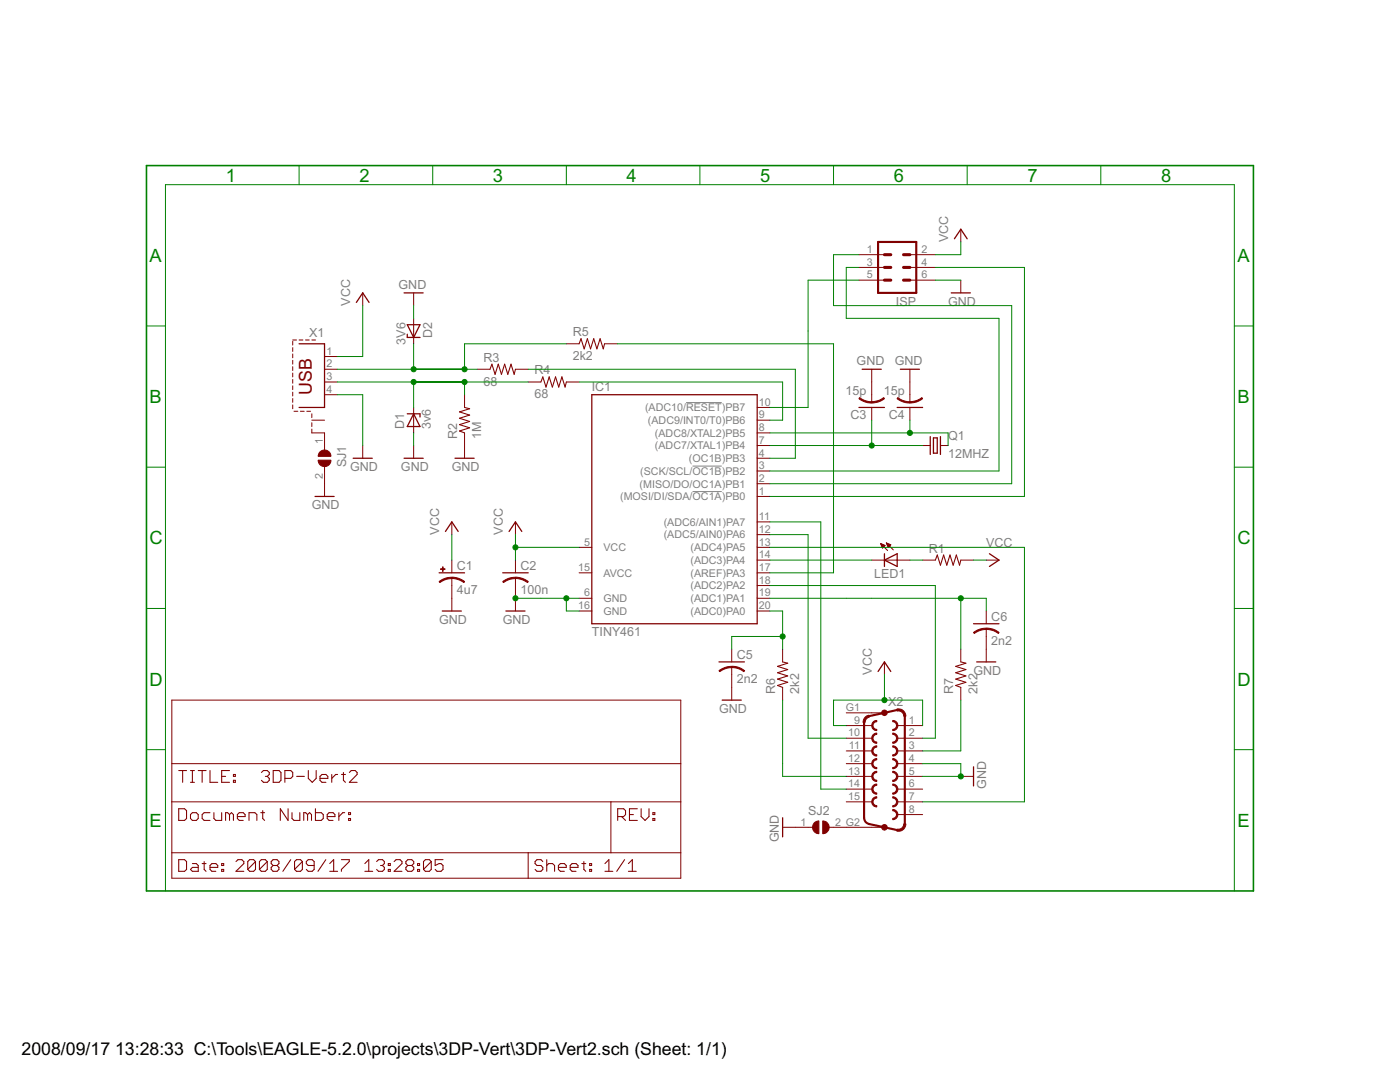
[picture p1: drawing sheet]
<svg xmlns="http://www.w3.org/2000/svg" width="279mm" height="216mm" viewBox="0 0 279 216" stroke-linecap="round" stroke-linejoin="round" font-family="sans-serif">
<g fill="#808080" stroke="#808080" stroke-width=".2">
<path d="M138.2 93h5.8z"/>
<path d="M138.2 98.1h5.8z"/>
<path d="M136.9 80.3h7.1z"/>
</g>
<g fill="#800000" stroke="#800000" stroke-width=".2">
<path d="M171.4 50.8h5.1z"/>
<path d="M171.4 53.4h5.1z"/>
<path d="M171.4 55.9h5.1z"/>
<path d="M181.6 50.8h5.1z"/>
<path d="M181.6 53.4h5.1z"/>
<path d="M181.6 55.9h5.1z"/>
<path d="M179 144.8h5.1z"/>
<path d="M179 147.3h5.1z"/>
<path d="M179 149.8h5.1z"/>
<path d="M179 152.4h5.1z"/>
<path d="M179 154.9h5.1z"/>
<path d="M179 157.5h5.1z"/>
<path d="M179 160h5.1z"/>
<path d="M179 162.5h5.1z"/>
<path d="M168.9 144.8h5.1z"/>
<path d="M168.9 147.3h5.1z"/>
<path d="M168.9 149.8h5.1z"/>
<path d="M168.9 152.4h5.1z"/>
<path d="M168.9 154.9h5.1z"/>
<path d="M168.9 157.5h5.1z"/>
<path d="M168.9 160h5.1z"/>
<path d="M168.9 142.2h5.1z"/>
<path d="M168.9 165.1h5.1z"/>
<path d="M174 142.2h2.5z"/>
<path d="M174 165.1h2.5z"/>
<path d="M187.7 88.9h1.5z"/>
<path d="M184.1 88.9h1.6z"/>
<path d="M82.5 83.8v2.6z"/>
<path d="M82.5 81.3v2.5z"/>
<path d="M82.5 63.5v2.6z"/>
<path d="M82.5 66.1v2.5z"/>
<path d="M64.8 71.1h2.5z"/>
<path d="M64.8 73.7h2.5z"/>
<path d="M64.8 76.2h2.5z"/>
<path d="M64.8 78.8h2.5z"/>
<path d="M62.2 83.8h2.6z"/>
<path d="M62.2 86.4h2.6z"/>
<path d="M62.2 85.6v.8z"/>
<path d="M62.2 84.3v.8z"/>
<path d="M58.4 80.8v.8z"/>
<path d="M58.4 79.5v.8z"/>
<path d="M58.4 78.3v.7z"/>
<path d="M58.4 77v.7z"/>
<path d="M58.4 75.7v.8z"/>
<path d="M58.4 74.4v.8z"/>
<path d="M58.4 73.2v.7z"/>
<path d="M58.4 71.9v.8z"/>
<path d="M58.4 70.6v.8z"/>
<path d="M58.4 69.4v.7z"/>
<path d="M58.4 68.1v.8z"/>
<path d="M58.4 67.8h.8z"/>
<path d="M59.7 67.8h.8z"/>
<path d="M61 67.8h.7z"/>
<path d="M62.2 67.8h.8z"/>
<path d="M62.2 82.6v.7z"/>
<path d="M61.2 82.1h.8z"/>
<path d="M59.9 82.1h.8z"/>
<path d="M58.7 82.1h.7z"/>
<path d="M191.7 111.8h2.6z"/>
<path d="M184.1 111.8h2.6z"/>
<path d="M92.7 78.8v2.5z"/>
<path d="M92.7 86.4v2.5z"/>
<path d="M102.9 73.7h2.5z"/>
<path d="M95.2 73.7h2.6z"/>
<path d="M113 76.2h2.6z"/>
<path d="M105.4 76.2h2.5z"/>
<path d="M120.6 68.6h2.6z"/>
<path d="M113 68.6h2.6z"/>
<path d="M156.2 129.5v2.6z"/>
<path d="M156.2 137.2v2.5z"/>
<path d="M191.7 129.5v2.6z"/>
<path d="M191.7 137.2v2.5z"/>
<path d="M90.2 115.3v1.5z"/>
<path d="M90.2 111.8v2.5z"/>
<path d="M90.2 116.8v2.6z"/>
<path d="M102.9 115.3v1.5z"/>
<path d="M102.9 111.8v2.5z"/>
<path d="M102.9 116.8v2.6z"/>
<path d="M174 78.8v1.5z"/>
<path d="M174 81.3v2.5z"/>
<path d="M174 76.2v2.6z"/>
<path d="M181.6 78.8v1.5z"/>
<path d="M181.6 81.3v2.5z"/>
<path d="M181.6 76.2v2.6z"/>
<path d="M146 133.1v1.5z"/>
<path d="M146 129.5v2.6z"/>
<path d="M146 134.6v2.6z"/>
<path d="M196.8 125.5v1.5z"/>
<path d="M196.8 121.9v2.6z"/>
<path d="M196.8 127v2.5z"/>
<path d="M151.1 86.4h2.5z"/>
<path d="M151.1 88.9h2.5z"/>
<path d="M151.1 91.4h2.5z"/>
<path d="M151.1 94h2.5z"/>
<path d="M151.1 96.5h2.5z"/>
<path d="M151.1 99.1h2.5z"/>
<path d="M151.1 104.1h2.5z"/>
<path d="M151.1 106.7h2.5z"/>
<path d="M151.1 109.2h2.5z"/>
<path d="M151.1 111.8h2.5z"/>
<path d="M151.1 114.3h2.5z"/>
<path d="M151.1 116.8h2.5z"/>
<path d="M151.1 119.4h2.5z"/>
<path d="M151.1 121.9h2.5z"/>
<path d="M115.6 119.4h2.5z"/>
<path d="M115.6 109.2h2.5z"/>
<path d="M115.6 114.3h2.5z"/>
<path d="M151.1 81.3h2.5z"/>
<path d="M151.1 83.8h2.5z"/>
<path d="M115.6 121.9h2.5z"/>
<path d="M174 111.8h2.5z"/>
<path d="M179 111.8h2.6z"/>
<path d="M176.5 111.8h2.5z"/>
<path d="M176.9 108.3l1.4 1.4z"/>
<path d="M175.7 108.5l1.4 1.4z"/>
<path d="M176.9 108.3l.9 .4z"/>
<path d="M177.8 108.7l-.5 .5z"/>
<path d="M176.9 108.3l.4 .9z"/>
<path d="M177.2 109.1h.2z"/>
<path d="M177.1 108.9h.5z"/>
<path d="M177.1 108.8h.6z"/>
<path d="M177 108.7h.7z"/>
<path d="M177 108.6h.4z"/>
<path d="M176.9 108.5h.3z"/>
<path d="M175.7 108.5l.9 .3z"/>
<path d="M176.6 108.8l-.5 .5z"/>
<path d="M175.7 108.5l.4 .8z"/>
<path d="M176.1 109.2h.2z"/>
<path d="M176 109.1h.4z"/>
<path d="M176 108.9h.6z"/>
<path d="M175.9 108.8h.7z"/>
<path d="M175.9 108.7h.4z"/>
<path d="M175.8 108.6h.2z"/>
<path d="M72.4 88.9v2.5z"/>
<path d="M90.2 119.4v2.5z"/>
<path d="M82.5 58.4v2.6z"/>
<path d="M82.5 88.9v2.5z"/>
<path d="M92.7 88.9v2.5z"/>
<path d="M102.9 119.4v2.5z"/>
<path d="M196.8 129.5v2.6z"/>
<path d="M146 137.2v2.5z"/>
<path d="M174 73.7v2.5z"/>
<path d="M181.6 73.7v2.5z"/>
<path d="M191.7 154.9h2.6z"/>
<path d="M72.4 58.4v2.6z"/>
<path d="M196.8 111.8h2.6z"/>
<path d="M191.7 45.7v2.6z"/>
<path d="M176.5 132.1v2.5z"/>
<path d="M102.9 104.1v2.6z"/>
<path d="M191.7 55.9v2.5z"/>
<path d="M90.2 104.1v2.6z"/>
<path d="M64.8 94v2.5z"/>
<path d="M64.8 86.4v2.5z"/>
<path d="M64.8 93.1v.9z"/>
<path d="M64.8 88.9v.9z"/>
<path d="M166.3 165.1h2.6z"/>
<path d="M158.7 165.1h2.6z"/>
<path d="M165.5 165.1h.8z"/>
<path d="M161.3 165.1h.9z"/>
<path d="M156.2 165.1h2.5z"/>
<path d="M64.8 96.5v2.6z"/>
<path d="M34.3 175.2h71.1z"/>
<path d="M121.9 160h14z"/>
<path d="M34.3 170.2v5z"/>
<path d="M34.3 170.2h71.1z"/>
<path d="M34.3 160v10.2z"/>
<path d="M135.9 160v10.2z"/>
<path d="M105.4 170.2v5z"/>
<path d="M105.4 170.2h16.5z"/>
<path d="M105.4 175.2h30.5z"/>
<path d="M121.9 160v10.2z"/>
<path d="M34.3 160h87.6z"/>
<path d="M121.9 170.2h14z"/>
<path d="M135.9 170.2v5z"/>
<path d="M34.3 152.4v7.6z"/>
<path d="M34.3 139.7h101.6z"/>
<path d="M135.9 139.7v12.7z"/>
<path d="M34.3 152.4h101.6z"/>
<path d="M34.3 139.7v12.7z"/>
<path d="M135.9 152.4v7.6z"/>
<path d="M178.2 143.8a1.01 1.01 0 0 1 1 1 1.01 1.01 0 0 1-1 1v-.3a.76 .76 0 0 0 .7-.7 .76 .76 0 0 0-.7-.8z" fill-rule="evenodd"/>
<path d="M174.3 144l.7-.2v.2a.76 .76 0 0 0-.8 .8 .76 .76 0 0 0 .8 .7v.3a1.01 1.01 0 0 1-1-.7 1.01 1.01 0 0 1 .3-1.1z" fill-rule="evenodd"/>
<path d="M178.2 146.3a1.02 1.02 0 0 1 1 1 1.02 1.02 0 0 1-1 1v-.2a.76 .76 0 0 0 .7-.8 .76 .76 0 0 0-.7-.8z" fill-rule="evenodd"/>
<path d="M174.3 146.5l.5-.2h.2v.2a.76 .76 0 0 0-.8 .8 .76 .76 0 0 0 .8 .8v.2a1.01 1.01 0 0 1-1-.6 1.01 1.01 0 0 1 .3-1.2z" fill-rule="evenodd"/>
<path d="M178.2 148.8a1.02 1.02 0 0 1 1 1 1.02 1.02 0 0 1-1 1.1v-.3a.76 .76 0 0 0 .7-.8 .76 .76 0 0 0-.7-.7z" fill-rule="evenodd"/>
<path d="M174.3 149.1l.5-.3h.2v.3a.76 .76 0 0 0-.8 .7 .76 .76 0 0 0 .8 .8v.3a1.01 1.01 0 0 1-1-.7 1.01 1.01 0 0 1 .3-1.1z" fill-rule="evenodd"/>
<path d="M178.2 151.4a1.02 1.02 0 0 1 1 1 1.02 1.02 0 0 1-1 1v-.3a.76 .76 0 0 0 .7-.7 .76 .76 0 0 0-.7-.8z" fill-rule="evenodd"/>
<path d="M174.3 151.6l.5-.2h.2v.2a.76 .76 0 0 0-.8 .8 .76 .76 0 0 0 .8 .7v.3a1.01 1.01 0 0 1-1-.7 1.01 1.01 0 0 1 .3-1.1z" fill-rule="evenodd"/>
<path d="M178.2 153.9a1.02 1.02 0 0 1 1 1 1.02 1.02 0 0 1-1 1v-.2a.76 .76 0 0 0 .7-.8 .76 .76 0 0 0-.7-.7z" fill-rule="evenodd"/>
<path d="M174.3 154.2l.5-.3h.2v.3a.76 .76 0 0 0-.8 .7 .76 .76 0 0 0 .8 .8v.2a1.01 1.01 0 0 1-1-.6 1.01 1.01 0 0 1 .3-1.1z" fill-rule="evenodd"/>
<path d="M178.2 156.4a1.02 1.02 0 0 1 1 1.1 1.02 1.02 0 0 1-1 1v-.3a.76 .76 0 0 0 .7-.7 .76 .76 0 0 0-.7-.8z" fill-rule="evenodd"/>
<path d="M174.3 156.7l.5-.3h.2v.3a.76 .76 0 0 0-.8 .8 .76 .76 0 0 0 .8 .7v.3a1.01 1.01 0 0 1-1-.7 1.01 1.01 0 0 1 .3-1.1z" fill-rule="evenodd"/>
<path d="M178.2 159a1.02 1.02 0 0 1 1 1 1.02 1.02 0 0 1-1 1v-.2a.76 .76 0 0 0 .7-.8 .76 .76 0 0 0-.7-.8z" fill-rule="evenodd"/>
<path d="M174.3 159.2l.5-.2h.2v.2a.76 .76 0 0 0-.8 .8 .76 .76 0 0 0 .8 .8v.2a1.01 1.01 0 0 1-1-.6 1.01 1.01 0 0 1 .3-1.2z" fill-rule="evenodd"/>
<path d="M178.2 161.5a1.02 1.02 0 0 1 1 1 1.02 1.02 0 0 1-1 1.1v-.3a.76 .76 0 0 0 .7-.8 .76 .76 0 0 0-.7-.7z" fill-rule="evenodd"/>
<path d="M179 141.5a1.46 1.46 0 0 1 1.8 1.4h-.4l-.3-.7-.5-.3h-.5z" fill-rule="evenodd"/>
<path d="M172.7 143.1l.7-.4 .1 .4a1 1 0 0 0-.8 1h-.5l.1-.4z" fill-rule="evenodd"/>
<path d="M179.1 165.4l.8-.1 .3-.4 .2-.5h.4a1.47 1.47 0 0 1-1.8 1.4z" fill-rule="evenodd"/>
<path d="M90.2 115.2l1.3 .2 1.2 .7-.1 .1-.9-.5-1.5-.3z" fill-rule="evenodd"/>
<path d="M87.6 116.1l1.2-.7 1.4-.2v.2l-1 .2-1.4 .6z" fill-rule="evenodd"/>
<path d="M102.9 115.2l1.3 .2 1.2 .7-.1 .1-1.4-.6-1-.2z" fill-rule="evenodd"/>
<path d="M100.3 116.1l1.2-.7 1.4-.2v.2l-1 .2-1.4 .6z" fill-rule="evenodd"/>
<path d="M171.6 79.3l.8 .6 1.6 .3v.2l-.9-.1-1-.3-.7-.5z" fill-rule="evenodd"/>
<path d="M174 80.2l1.5-.3 .9-.6 .1 .2-1.2 .7-1.3 .2z" fill-rule="evenodd"/>
<path d="M179.2 79.3l.9 .6 1.5 .3v.2l-.8-.1-1.1-.3-.7-.5z" fill-rule="evenodd"/>
<path d="M181.6 80.2l1.5-.3 .9-.6 .1 .2-1.2 .7-1.3 .2z" fill-rule="evenodd"/>
<path d="M146 132.9h.3a3.9 3.9 0 0 1 2.3 .9l-.2 .2-1.3-.7-1.1-.1z" fill-rule="evenodd"/>
<path d="M143.5 133.8l1.2-.6 1.3-.2v.2l-1 .1-1.4 .7z" fill-rule="evenodd"/>
<path d="M196.8 125.3h.3a3.9 3.9 0 0 1 2.3 .9l-.2 .2a3.8 3.8 0 0 0-2.4-.8z" fill-rule="evenodd"/>
<path d="M194.3 126.2l1.2-.6 1.3-.3v.3l-1 .1-1.4 .7z" fill-rule="evenodd"/>
<path d="M63.5 91.8h2.5a1.27 1.27 0 0 1-1.2 1.3 1.27 1.27 0 0 1-1.3-1.3z" fill-rule="evenodd"/>
<path d="M63.9 90.1a1.27 1.27 0 0 1 1.4-.2 1.27 1.27 0 0 1 .7 1.2h-2.5l.1-.5z" fill-rule="evenodd"/>
<path d="M164.2 163.8a1.27 1.27 0 0 1 1.3 1.3 1.27 1.27 0 0 1-1.3 1.2z" fill-rule="evenodd"/>
<path d="M162.5 164.2l.5-.3 .4-.1v2.5a1.27 1.27 0 0 1-1.1-.7 1.27 1.27 0 0 1 .2-1.4z" fill-rule="evenodd"/>
<circle cx="176.5" cy="142.2" r=".55"/>
<circle cx="176.5" cy="165.1" r=".56"/>
</g>
<g fill="#800000" stroke="#800000" stroke-width=".42">
<path d="M175.2 48.3h7.7z"/>
<path d="M182.9 48.3v10.1z"/>
<path d="M175.2 48.3v10.1z"/>
<path d="M175.2 58.4h7.7z"/>
<path d="M176.5 142.2l2.5-.5z"/>
<path d="M173.4 142.9l3.1-.7z"/>
<path d="M172.4 144.1v19.1z"/>
<path d="M180.6 142.9v21.5z"/>
<path d="M176.5 165.1l2.5 .5z"/>
<path d="M173.4 164.4l3.1 .7z"/>
</g>
<g fill="#800000" stroke="#800000" stroke-width=".61">
<path d="M176.5 55.9h1.3z"/>
<path d="M176.5 53.4h1.3z"/>
<path d="M176.5 50.8h1.3z"/>
<path d="M180.3 55.9h1.3z"/>
<path d="M180.3 53.4h1.3z"/>
<path d="M180.3 50.8h1.3z"/>
</g>
<path d="M172.4 163.2l.3 .8 .7 .4" fill="none" stroke="#800000" stroke-width=".42"/>
<g fill="#800000" stroke="#800000" stroke-width=".25">
<path d="M186.3 87.4v3z"/>
<path d="M186.3 90.4h.7z"/>
<path d="M187 87.4v3z"/>
<path d="M186.3 87.4h.7z"/>
<path d="M187.7 87.1v3.6z"/>
<path d="M185.7 87.1v3.6z"/>
<path d="M82.5 82.6l1.3 2.5z"/>
<path d="M82.5 82.6l-1.2 2.5z"/>
<path d="M81.3 82.6h1.2z"/>
<path d="M81.3 85.1h2.5z"/>
<path d="M82.5 82.6h1.3z"/>
<path d="M83.8 82.6v.6z"/>
<path d="M81.3 64.8l1.2 2.5z"/>
<path d="M83.8 64.8l-1.3 2.5z"/>
<path d="M82.5 67.3h1.3z"/>
<path d="M81.3 64.8h2.5z"/>
<path d="M81.3 67.3h1.2z"/>
<path d="M81.3 66.7v.6z"/>
<path d="M64.8 68.6v12.7z"/>
<path d="M59.7 81.3h5.1z"/>
<path d="M59.7 68.6h5.1z"/>
<path d="M87.6 114.3h5.1z"/>
<path d="M100.3 114.3h5.1z"/>
<path d="M171.4 81.3h5.1z"/>
<path d="M179 81.3h5.1z"/>
<path d="M143.5 132.1h5.1z"/>
<path d="M194.3 124.5h5.1z"/>
<path d="M118.1 78.8h33z"/>
<path d="M151.1 78.8v45.7z"/>
<path d="M118.1 124.5h33z"/>
<path d="M118.1 78.8v45.7z"/>
<path d="M176.5 111.8l2.5 1.2z"/>
<path d="M176.5 111.8l2.5-1.3z"/>
<path d="M176.5 111.8v1.2z"/>
<path d="M176.5 110.5v1.3z"/>
<path d="M179 111.8v1.2z"/>
<path d="M179 110.5v1.3z"/>
<path d="M70.5 91.4h3.8z"/>
<path d="M88.3 121.9h3.8z"/>
<path d="M80.6 58.4h3.9z"/>
<path d="M80.6 91.4h3.9z"/>
<path d="M90.8 91.4h3.8z"/>
<path d="M101 121.9h3.8z"/>
<path d="M194.9 132.1h3.8z"/>
<path d="M144.1 139.7h3.8z"/>
<path d="M172.1 73.7h3.8z"/>
<path d="M179.7 73.7h3.8z"/>
<path d="M194.3 153v3.8z"/>
<path d="M72.4 58.4l1.3 1.9z"/>
<path d="M72.4 58.4l-1.3 1.9z"/>
<path d="M197.5 113l1.9-1.2z"/>
<path d="M197.5 110.5l1.9 1.3z"/>
<path d="M191.7 45.7l1.3 1.9z"/>
<path d="M191.7 45.7l-1.2 1.9z"/>
<path d="M176.5 132.1l1.3 1.9z"/>
<path d="M176.5 132.1l-1.3 1.9z"/>
<path d="M102.9 104.1l1.2 1.9z"/>
<path d="M102.9 104.1l-1.3 1.9z"/>
<path d="M189.8 58.4h3.9z"/>
<path d="M90.2 104.1l1.2 1.9z"/>
<path d="M90.2 104.1l-1.3 1.9z"/>
<path d="M156.2 163.2v3.8z"/>
<path d="M62.9 99.1h3.8z"/>
</g>
<g fill="#800000" stroke="#800000" stroke-width=".21">
<path d="M187 110.7l-.3 1.1z"/>
<path d="M187 110.7l.7 2.1z"/>
<path d="M188.3 110.7l-.6 2.1z"/>
<path d="M188.3 110.7l.7 2.1z"/>
<path d="M189.6 110.7l-.6 2.1z"/>
<path d="M189.6 110.7l.6 2.1z"/>
<path d="M190.9 110.7l-.7 2.1z"/>
<path d="M190.9 110.7l.6 2.1z"/>
<path d="M191.7 111.8l-.2 1z"/>
<path d="M91.7 86l1 .4z"/>
<path d="M91.7 86l2-.6z"/>
<path d="M91.7 84.7l2 .7z"/>
<path d="M91.7 84.7l2-.6z"/>
<path d="M91.7 83.5l2 .6z"/>
<path d="M91.7 83.5l2-.7z"/>
<path d="M91.7 82.2l2 .6z"/>
<path d="M91.7 82.2l2-.6z"/>
<path d="M92.7 81.3l1 .3z"/>
<path d="M98.2 72.7l-.4 1z"/>
<path d="M98.2 72.7l.6 2z"/>
<path d="M99.4 72.7l-.6 2z"/>
<path d="M99.4 72.7l.7 2z"/>
<path d="M100.7 72.7l-.6 2z"/>
<path d="M100.7 72.7l.6 2z"/>
<path d="M102 72.7l-.7 2z"/>
<path d="M102 72.7l.6 2z"/>
<path d="M102.9 73.7l-.3 1z"/>
<path d="M108.3 75.2l-.4 1z"/>
<path d="M108.3 75.2l.7 2z"/>
<path d="M109.6 75.2l-.6 2z"/>
<path d="M109.6 75.2l.6 2z"/>
<path d="M110.9 75.2l-.7 2z"/>
<path d="M110.9 75.2l.6 2z"/>
<path d="M112.1 75.2l-.6 2z"/>
<path d="M112.1 75.2l.7 2z"/>
<path d="M113 76.2l-.2 1z"/>
<path d="M116 67.6l-.4 1z"/>
<path d="M116 67.6l.6 2z"/>
<path d="M117.2 67.6l-.6 2z"/>
<path d="M117.2 67.6l.7 2z"/>
<path d="M118.5 67.6l-.6 2z"/>
<path d="M118.5 67.6l.6 2z"/>
<path d="M119.8 67.6l-.7 2z"/>
<path d="M119.8 67.6l.6 2z"/>
<path d="M120.6 68.6l-.2 1z"/>
<path d="M155.2 136.8l1 .4z"/>
<path d="M155.2 136.8l2-.7z"/>
<path d="M155.2 135.5l2 .6z"/>
<path d="M155.2 135.5l2-.6z"/>
<path d="M155.2 134.2l2 .7z"/>
<path d="M155.2 134.2l2-.6z"/>
<path d="M155.2 133l2 .6z"/>
<path d="M155.2 133l2-.7z"/>
<path d="M156.2 132.1l1 .2z"/>
<path d="M190.7 136.8l1 .4z"/>
<path d="M190.7 136.8l2.1-.7z"/>
<path d="M190.7 135.5l2.1 .6z"/>
<path d="M190.7 135.5l2.1-.6z"/>
<path d="M190.7 134.2l2.1 .7z"/>
<path d="M190.7 134.2l2.1-.6z"/>
<path d="M190.7 133l2.1 .6z"/>
<path d="M190.7 133l2.1-.7z"/>
<path d="M191.7 132.1l1.1 .2z"/>
<path d="M35.7 171.5v2.4z"/>
<path d="M35.7 173.9h1.1z"/>
<path d="M36.8 173.9l.4-.4z"/>
<path d="M37.2 171.9v1.6z"/>
<path d="M36.8 171.5l.4 .4z"/>
<path d="M35.7 171.5h1.1z"/>
<path d="M38.4 172.3h.8z"/>
<path d="M39.2 172.3l.4 .4z"/>
<path d="M39.6 172.7v1.2z"/>
<path d="M38.4 173.9h1.2z"/>
<path d="M38 173.5l.4 .4z"/>
<path d="M38.4 173.1l-.4 .4z"/>
<path d="M38.4 173.1h1.2z"/>
<path d="M40.7 171.9v1.6z"/>
<path d="M40.7 173.5l.4 .4z"/>
<path d="M40.3 172.3h.8z"/>
<path d="M42.3 173.9h.8z"/>
<path d="M41.9 173.5l.4 .4z"/>
<path d="M41.9 172.7v.8z"/>
<path d="M42.3 172.3l-.4 .4z"/>
<path d="M42.3 172.3h.8z"/>
<path d="M43.1 172.3l.4 .4z"/>
<path d="M43.5 172.7v.4z"/>
<path d="M41.9 173.1h1.6z"/>
<path d="M44.2 172.3h.4z"/>
<path d="M44.6 172.3v.4z"/>
<path d="M44.2 172.7h.4z"/>
<path d="M44.2 172.3v.4z"/>
<path d="M44.2 173.5h.4z"/>
<path d="M44.6 173.5v.4z"/>
<path d="M44.2 173.9h.4z"/>
<path d="M44.2 173.5v.4z"/>
<path d="M47.1 173.9h1.6z"/>
<path d="M47.1 173.9l1.6-1.6z"/>
<path d="M48.7 171.9v.4z"/>
<path d="M48.3 171.5l.4 .4z"/>
<path d="M47.5 171.5h.8z"/>
<path d="M47.1 171.9l.4-.4z"/>
<path d="M49.4 171.9v1.6z"/>
<path d="M49.4 171.9l.4-.4z"/>
<path d="M49.8 171.5h.8z"/>
<path d="M50.6 171.5l.4 .4z"/>
<path d="M51 171.9v1.6z"/>
<path d="M51 173.5l-.4 .4z"/>
<path d="M49.8 173.9h.8z"/>
<path d="M49.4 173.5l.4 .4z"/>
<path d="M51 171.9l-1.6 1.6z"/>
<path d="M51.8 171.9v1.6z"/>
<path d="M52.2 171.5l-.4 .4z"/>
<path d="M52.2 171.5h.7z"/>
<path d="M52.9 171.5l.4 .4z"/>
<path d="M53.3 171.9v1.6z"/>
<path d="M52.9 173.9l.4-.4z"/>
<path d="M52.2 173.9h.7z"/>
<path d="M51.8 173.5l.4 .4z"/>
<path d="M51.8 173.5l1.5-1.6z"/>
<path d="M54.5 171.5l-.4 .4z"/>
<path d="M54.5 171.5h.8z"/>
<path d="M55.3 171.5l.4 .4z"/>
<path d="M55.7 171.9v.4z"/>
<path d="M55.7 172.3l-.4 .4z"/>
<path d="M55.3 172.7l.4 .4z"/>
<path d="M55.7 173.1v.4z"/>
<path d="M55.3 173.9l.4-.4z"/>
<path d="M54.5 173.9h.8z"/>
<path d="M54.1 173.5l.4 .4z"/>
<path d="M54.1 173.1v.4z"/>
<path d="M54.1 173.1l.4-.4z"/>
<path d="M54.1 172.3l.4 .4z"/>
<path d="M54.1 171.9v.4z"/>
<path d="M54.5 172.7h.8z"/>
<path d="M58 171.5l-1.5 2.4z"/>
<path d="M58.8 171.9v1.6z"/>
<path d="M58.8 171.9l.4-.4z"/>
<path d="M59.2 171.5h.8z"/>
<path d="M60 171.5l.3 .4z"/>
<path d="M60.3 171.9v1.6z"/>
<path d="M60.3 173.5l-.3 .4z"/>
<path d="M59.2 173.9h.8z"/>
<path d="M58.8 173.5l.4 .4z"/>
<path d="M58.8 173.5l1.5-1.6z"/>
<path d="M61.1 173.5l.4 .4z"/>
<path d="M61.5 173.9h.8z"/>
<path d="M62.3 173.9l.4-.4z"/>
<path d="M62.7 171.9v1.6z"/>
<path d="M62.3 171.5l.4 .4z"/>
<path d="M61.5 171.5h.8z"/>
<path d="M61.5 171.5l-.4 .4z"/>
<path d="M61.1 171.9v.4z"/>
<path d="M61.1 172.3l.4 .4z"/>
<path d="M61.5 172.7h1.2z"/>
<path d="M65 171.5l-1.5 2.4z"/>
<path d="M65.8 172.3l.8-.8z"/>
<path d="M66.6 171.5v2.4z"/>
<path d="M65.8 173.9h1.6z"/>
<path d="M68.1 171.5h1.6z"/>
<path d="M69.7 171.5v.4z"/>
<path d="M69.7 171.9l-1.6 1.6z"/>
<path d="M68.1 173.5v.4z"/>
<path d="M72.8 172.3l.8-.8z"/>
<path d="M73.6 171.5v2.4z"/>
<path d="M72.8 173.9h1.6z"/>
<path d="M75.2 171.9l.3-.4z"/>
<path d="M75.5 171.5h.8z"/>
<path d="M76.3 171.5l.4 .4z"/>
<path d="M76.7 171.9v.4z"/>
<path d="M76.7 172.3l-.4 .4z"/>
<path d="M75.9 172.7h.4z"/>
<path d="M76.3 172.7l.4 .4z"/>
<path d="M76.7 173.1v.4z"/>
<path d="M76.7 173.5l-.4 .4z"/>
<path d="M75.5 173.9h.8z"/>
<path d="M75.2 173.5l.3 .4z"/>
<path d="M77.5 172.3h.4z"/>
<path d="M77.9 172.3v.4z"/>
<path d="M77.5 172.7h.4z"/>
<path d="M77.5 172.3v.4z"/>
<path d="M77.5 173.5h.4z"/>
<path d="M77.9 173.5v.4z"/>
<path d="M77.5 173.9h.4z"/>
<path d="M77.5 173.5v.4z"/>
<path d="M78.7 173.9h1.5z"/>
<path d="M78.7 173.9l1.5-1.6z"/>
<path d="M80.2 171.9v.4z"/>
<path d="M79.8 171.5l.4 .4z"/>
<path d="M79.1 171.5h.7z"/>
<path d="M78.7 171.9l.4-.4z"/>
<path d="M81.4 171.5l-.4 .4z"/>
<path d="M81.4 171.5h.8z"/>
<path d="M82.2 171.5l.4 .4z"/>
<path d="M82.6 171.9v.4z"/>
<path d="M82.2 172.7l.4-.4z"/>
<path d="M82.2 172.7l.4 .4z"/>
<path d="M82.6 173.1v.4z"/>
<path d="M82.2 173.9l.4-.4z"/>
<path d="M81.4 173.9h.8z"/>
<path d="M81 173.5l.4 .4z"/>
<path d="M81 173.1v.4z"/>
<path d="M81 173.1l.4-.4z"/>
<path d="M81 172.3l.4 .4z"/>
<path d="M81 171.9v.4z"/>
<path d="M81.4 172.7h.8z"/>
<path d="M83.3 172.3h.4z"/>
<path d="M83.7 172.3v.4z"/>
<path d="M83.3 172.7h.4z"/>
<path d="M83.3 172.3v.4z"/>
<path d="M83.3 173.5h.4z"/>
<path d="M83.7 173.5v.4z"/>
<path d="M83.3 173.9h.4z"/>
<path d="M83.3 173.5v.4z"/>
<path d="M84.5 171.9v1.6z"/>
<path d="M84.9 171.5l-.4 .4z"/>
<path d="M84.9 171.5h.8z"/>
<path d="M85.7 171.5l.4 .4z"/>
<path d="M86.1 171.9v1.6z"/>
<path d="M85.7 173.9l.4-.4z"/>
<path d="M84.9 173.9h.8z"/>
<path d="M84.5 173.5l.4 .4z"/>
<path d="M86.1 171.9l-1.6 1.6z"/>
<path d="M86.8 171.5h1.6z"/>
<path d="M86.8 171.5v1.2z"/>
<path d="M86.8 172.7l.8-.4z"/>
<path d="M87.6 172.3h.4z"/>
<path d="M88 172.3l.4 .4z"/>
<path d="M88.4 172.7v.8z"/>
<path d="M88 173.9l.4-.4z"/>
<path d="M87.2 173.9h.8z"/>
<path d="M86.8 173.5l.4 .4z"/>
<path d="M107.9 171.5l.4 .4z"/>
<path d="M107.2 171.5h.7z"/>
<path d="M107.2 171.5l-.4 .4z"/>
<path d="M106.8 171.9v.4z"/>
<path d="M106.8 172.3l.4 .4z"/>
<path d="M107.2 172.7h.7z"/>
<path d="M107.9 172.7l.4 .4z"/>
<path d="M108.3 173.1v.4z"/>
<path d="M108.3 173.5l-.4 .4z"/>
<path d="M107.2 173.9h.7z"/>
<path d="M106.8 173.5l.4 .4z"/>
<path d="M109.1 171.5v2.4z"/>
<path d="M109.5 172.3l-.4 .4z"/>
<path d="M109.5 172.3h.8z"/>
<path d="M110.3 172.3l.4 .4z"/>
<path d="M110.7 172.7v1.2z"/>
<path d="M111.8 173.9h.8z"/>
<path d="M111.4 173.5l.4 .4z"/>
<path d="M111.4 172.7v.8z"/>
<path d="M111.4 172.7l.4-.4z"/>
<path d="M111.8 172.3h.8z"/>
<path d="M112.6 172.3l.4 .4z"/>
<path d="M113 172.7v.4z"/>
<path d="M111.4 173.1h1.6z"/>
<path d="M114.2 173.9h.8z"/>
<path d="M113.8 173.5l.4 .4z"/>
<path d="M113.8 172.7v.8z"/>
<path d="M113.8 172.7l.4-.4z"/>
<path d="M114.2 172.3h.8z"/>
<path d="M115 172.3l.4 .4z"/>
<path d="M115.4 172.7v.4z"/>
<path d="M113.8 173.1h1.6z"/>
<path d="M116.5 171.9v1.6z"/>
<path d="M116.5 173.5l.4 .4z"/>
<path d="M116.1 172.3h.8z"/>
<path d="M117.7 172.3h.4z"/>
<path d="M118.1 172.3v.4z"/>
<path d="M117.7 172.7h.4z"/>
<path d="M117.7 172.3v.4z"/>
<path d="M117.7 173.5h.4z"/>
<path d="M118.1 173.5v.4z"/>
<path d="M117.7 173.9h.4z"/>
<path d="M117.7 173.5v.4z"/>
<path d="M120.7 172.3l.8-.8z"/>
<path d="M121.5 171.5v2.4z"/>
<path d="M120.7 173.9h1.6z"/>
<path d="M124.7 171.5l-1.6 2.4z"/>
<path d="M126.2 171.5l-.8 .8z"/>
<path d="M126.2 171.5v2.4z"/>
<path d="M125.4 173.9h1.6z"/>
<path d="M123.3 161.4v2.3z"/>
<path d="M123.3 161.4h1.2z"/>
<path d="M124.5 161.4l.3 .4z"/>
<path d="M124.8 161.8v.7z"/>
<path d="M124.8 162.5l-.3 .4z"/>
<path d="M123.3 162.9h1.2z"/>
<path d="M124.1 162.9l.7 .8z"/>
<path d="M125.6 161.4h1.6z"/>
<path d="M125.6 161.4v2.3z"/>
<path d="M125.6 163.7h1.6z"/>
<path d="M125.6 162.5h.8z"/>
<path d="M128 161.4v1.5z"/>
<path d="M128 162.9l.7 .8z"/>
<path d="M128.7 163.7l.8-.8z"/>
<path d="M129.5 161.4v1.5z"/>
<path d="M130.3 162.2h.4z"/>
<path d="M130.7 162.2v.3z"/>
<path d="M130.3 162.5h.4z"/>
<path d="M130.3 162.2v.3z"/>
<path d="M130.3 163.3h.4z"/>
<path d="M130.7 163.3v.4z"/>
<path d="M130.3 163.7h.4z"/>
<path d="M130.3 163.3v.4z"/>
<path d="M36.4 153.8v2.3z"/>
<path d="M35.7 153.8h1.5z"/>
<path d="M38 156.1h.8z"/>
<path d="M38.4 153.8v2.3z"/>
<path d="M38 153.8h.8z"/>
<path d="M40.3 153.8v2.3z"/>
<path d="M39.6 153.8h1.5z"/>
<path d="M41.9 153.8v2.3z"/>
<path d="M41.9 156.1h1.6z"/>
<path d="M44.2 153.8h1.6z"/>
<path d="M44.2 153.8v2.3z"/>
<path d="M44.2 156.1h1.6z"/>
<path d="M44.2 154.9h.8z"/>
<path d="M46.6 154.5h.4z"/>
<path d="M47 154.5v.4z"/>
<path d="M46.6 154.9h.4z"/>
<path d="M46.6 154.5v.4z"/>
<path d="M46.6 155.7h.4z"/>
<path d="M47 155.7v.4z"/>
<path d="M46.6 156.1h.4z"/>
<path d="M46.6 155.7v.4z"/>
<path d="M35.7 161.4v2.3z"/>
<path d="M35.7 163.7h1.1z"/>
<path d="M36.8 163.7l.4-.4z"/>
<path d="M37.2 161.8v1.5z"/>
<path d="M36.8 161.4l.4 .4z"/>
<path d="M35.7 161.4h1.1z"/>
<path d="M38.4 163.7h.8z"/>
<path d="M39.2 163.7l.4-.4z"/>
<path d="M39.6 162.5v.8z"/>
<path d="M39.2 162.2l.4 .3z"/>
<path d="M38.4 162.2h.8z"/>
<path d="M38.4 162.2l-.4 .3z"/>
<path d="M38 162.5v.8z"/>
<path d="M38 163.3l.4 .4z"/>
<path d="M40.7 162.2h1.2z"/>
<path d="M40.3 162.5l.4-.3z"/>
<path d="M40.3 162.5v.8z"/>
<path d="M40.3 163.3l.4 .4z"/>
<path d="M40.7 163.7h1.2z"/>
<path d="M42.7 162.2v1.1z"/>
<path d="M42.7 163.3l.4 .4z"/>
<path d="M43.1 163.7h1.1z"/>
<path d="M44.2 162.2v1.5z"/>
<path d="M45 162.2v1.5z"/>
<path d="M45 162.2h.4z"/>
<path d="M45.4 162.2l.4 .3z"/>
<path d="M45.8 162.5v1.2z"/>
<path d="M45.8 162.5l.4-.3z"/>
<path d="M46.2 162.2l.4 .3z"/>
<path d="M46.6 162.5v1.2z"/>
<path d="M47.8 163.7h.7z"/>
<path d="M47.4 163.3l.4 .4z"/>
<path d="M47.4 162.5v.8z"/>
<path d="M47.4 162.5l.4-.3z"/>
<path d="M47.8 162.2h.7z"/>
<path d="M48.5 162.2l.4 .3z"/>
<path d="M48.9 162.5v.4z"/>
<path d="M47.4 162.9h1.5z"/>
<path d="M49.7 162.2v1.5z"/>
<path d="M49.7 162.2h1.2z"/>
<path d="M50.9 162.2l.4 .3z"/>
<path d="M51.3 162.5v1.2z"/>
<path d="M52.4 161.8v1.5z"/>
<path d="M52.4 163.3l.4 .4z"/>
<path d="M52 162.2h.8z"/>
<path d="M55.9 161.4v2.3z"/>
<path d="M55.9 161.4l1.6 2.3z"/>
<path d="M57.5 161.4v2.3z"/>
<path d="M58.3 162.2v1.1z"/>
<path d="M58.3 163.3l.4 .4z"/>
<path d="M58.7 163.7h1.1z"/>
<path d="M59.8 162.2v1.5z"/>
<path d="M60.6 162.2v1.5z"/>
<path d="M60.6 162.2h.4z"/>
<path d="M61 162.2l.4 .3z"/>
<path d="M61.4 162.5v1.2z"/>
<path d="M61.4 162.5l.4-.3z"/>
<path d="M61.8 162.2l.4 .3z"/>
<path d="M62.2 162.5v1.2z"/>
<path d="M62.9 161.4v2.3z"/>
<path d="M62.9 163.7h1.2z"/>
<path d="M64.1 163.7l.4-.4z"/>
<path d="M64.5 162.5v.8z"/>
<path d="M64.1 162.2l.4 .3z"/>
<path d="M62.9 162.2h1.2z"/>
<path d="M65.7 163.7h.8z"/>
<path d="M65.3 163.3l.4 .4z"/>
<path d="M65.3 162.5v.8z"/>
<path d="M65.7 162.2l-.4 .3z"/>
<path d="M65.7 162.2h.8z"/>
<path d="M66.5 162.2l.3 .3z"/>
<path d="M66.8 162.5v.4z"/>
<path d="M65.3 162.9h1.5z"/>
<path d="M67.6 162.2v1.5z"/>
<path d="M67.6 162.9l.8-.7z"/>
<path d="M68.4 162.2h.4z"/>
<path d="M69.6 162.2h.4z"/>
<path d="M70 162.2v.3z"/>
<path d="M69.6 162.5h.4z"/>
<path d="M69.6 162.2v.3z"/>
<path d="M69.6 163.3h.4z"/>
<path d="M70 163.3v.4z"/>
<path d="M69.6 163.7h.4z"/>
<path d="M69.6 163.3v.4z"/>
<path d="M52.2 154.1l.4-.3z"/>
<path d="M52.6 153.8h.7z"/>
<path d="M53.3 153.8l.4 .3z"/>
<path d="M53.7 154.1v.4z"/>
<path d="M53.3 154.9l.4-.4z"/>
<path d="M53 154.9h.3z"/>
<path d="M53.3 154.9l.4 .4z"/>
<path d="M53.7 155.3v.4z"/>
<path d="M53.3 156.1l.4-.4z"/>
<path d="M52.6 156.1h.7z"/>
<path d="M52.2 155.7l.4 .4z"/>
<path d="M54.5 153.8v2.3z"/>
<path d="M54.5 156.1h1.2z"/>
<path d="M56.1 155.7l-.4 .4z"/>
<path d="M56.1 154.1v1.6z"/>
<path d="M55.7 153.8l.4 .3z"/>
<path d="M54.5 153.8h1.2z"/>
<path d="M56.9 153.8v2.3z"/>
<path d="M56.9 153.8h1.1z"/>
<path d="M58 153.8l.4 .3z"/>
<path d="M58.4 154.1v.8z"/>
<path d="M58.4 154.9l-.4 .4z"/>
<path d="M56.9 155.3h1.1z"/>
<path d="M59.2 154.9h1.5z"/>
<path d="M61.5 153.8v1.5z"/>
<path d="M61.5 155.3l.8 .8z"/>
<path d="M63.1 155.3l-.8 .8z"/>
<path d="M63.1 153.8v1.5z"/>
<path d="M64.3 156.1h.7z"/>
<path d="M63.9 155.7l.4 .4z"/>
<path d="M63.9 154.9v.8z"/>
<path d="M63.9 154.9l.4-.4z"/>
<path d="M64.3 154.5h.7z"/>
<path d="M65 154.5l.4 .4z"/>
<path d="M65.4 154.9v.4z"/>
<path d="M63.9 155.3h1.5z"/>
<path d="M66.2 154.5v1.6z"/>
<path d="M66.2 155.3l.8-.8z"/>
<path d="M67 154.5h.4z"/>
<path d="M68.5 154.1v1.6z"/>
<path d="M68.5 155.7l.4 .4z"/>
<path d="M68.2 154.5h.7z"/>
<path d="M69.7 156.1h1.6z"/>
<path d="M71.3 154.5l-1.6 1.6z"/>
<path d="M71.3 154.1v.4z"/>
<path d="M70.9 153.8l.4 .3z"/>
<path d="M70.1 153.8h.8z"/>
<path d="M70.1 153.8l-.4 .3z"/>
</g>
<g fill="#800000" stroke="#800000" stroke-width=".2">
<path d="M87.9 113.5h.9v.1h-.9z"/>
<path d="M88.3 113.1h.1v.9h-.1z"/>
</g>
<g fill="#008000" stroke="#008000" stroke-width=".32">
<path d="M29.2 33v144.8z"/>
<path d="M29.2 177.8h220.9z"/>
<path d="M250.1 33v144.8z"/>
<path d="M29.2 33h220.9z"/>
</g>
<g fill="#008000" stroke="#008000" stroke-width=".2">
<path d="M33 36.9v140.9z"/>
<path d="M29.2 65h3.8z"/>
<path d="M29.2 93.2h3.8z"/>
<path d="M29.2 121.4h3.8z"/>
<path d="M29.2 149.6h3.8z"/>
<path d="M246.3 36.9v140.9z"/>
<path d="M246.3 65h3.8z"/>
<path d="M246.3 93.2h3.8z"/>
<path d="M246.3 121.4h3.8z"/>
<path d="M246.3 149.6h3.8z"/>
<path d="M33 36.9h213.3z"/>
<path d="M59.7 33v3.9z"/>
<path d="M86.4 33v3.9z"/>
<path d="M113 33v3.9z"/>
<path d="M139.7 33v3.9z"/>
<path d="M166.3 33v3.9z"/>
<path d="M193 33v3.9z"/>
<path d="M219.7 33v3.9z"/>
<path d="M82.5 73.7h10.2z"/>
<path d="M92.7 73.7h2.5z"/>
<path d="M82.5 68.6v5.1z"/>
<path d="M67.3 73.7h15.2z"/>
<path d="M92.7 68.6v5.1z"/>
<path d="M92.7 68.6h20.3z"/>
<path d="M67.3 76.2h25.4z"/>
<path d="M82.5 76.2h10.2z"/>
<path d="M92.7 76.2h12.7z"/>
<path d="M82.5 76.2v5.1z"/>
<path d="M92.7 76.2v2.6z"/>
<path d="M153.6 119.4h15.3z"/>
<path d="M168.9 119.4h5.1z"/>
<path d="M174 119.4h17.7z"/>
<path d="M191.7 119.4v10.1z"/>
<path d="M196.8 119.4v2.5z"/>
<path d="M191.7 119.4h5.1z"/>
<path d="M153.6 121.9h2.6z"/>
<path d="M156.2 121.9v5.1z"/>
<path d="M156.2 127v2.5z"/>
<path d="M146 127v2.5z"/>
<path d="M146 127h10.2z"/>
<path d="M156.2 139.7v12.7z"/>
<path d="M156.2 152.4v2.5z"/>
<path d="M156.2 154.9h12.7z"/>
<path d="M67.3 78.8h5.1z"/>
<path d="M72.4 78.8v10.1z"/>
<path d="M113 119.4h2.6z"/>
<path d="M107.9 119.4h5.1z"/>
<path d="M102.9 119.4h5z"/>
<path d="M113 121.9h2.6z"/>
<path d="M113 119.4v2.5z"/>
<path d="M82.5 61v2.5z"/>
<path d="M82.5 86.4v2.5z"/>
<path d="M186.7 55.9h5z"/>
<path d="M184.1 154.9h7.6z"/>
<path d="M184.1 152.4h7.6z"/>
<path d="M191.7 152.4v2.5z"/>
<path d="M72.4 61v10.1z"/>
<path d="M67.3 71.1h5.1z"/>
<path d="M90.2 106.7v5.1z"/>
<path d="M166.3 144.8h2.6z"/>
<path d="M166.3 139.7v5.1z"/>
<path d="M166.3 139.7h10.2z"/>
<path d="M176.5 139.7h7.6z"/>
<path d="M184.1 139.7v5.1z"/>
<path d="M176.5 134.6v5.1z"/>
<path d="M191.7 48.3v2.5z"/>
<path d="M186.7 50.8h5z"/>
<path d="M194.3 111.8h2.5z"/>
<path d="M102.9 106.7v2.5z"/>
<path d="M102.9 109.2v2.6z"/>
<path d="M102.9 109.2h12.7z"/>
<path d="M153.6 88.9h20.4z"/>
<path d="M174 88.9h10.1z"/>
<path d="M174 83.8v5.1z"/>
<path d="M153.6 86.4h28z"/>
<path d="M181.6 86.4h7.6z"/>
<path d="M189.2 86.4v2.5z"/>
<path d="M181.6 83.8v2.6z"/>
<path d="M191.7 139.7v10.1z"/>
<path d="M184.1 149.8h7.6z"/>
<path d="M153.6 116.8h33.1z"/>
<path d="M186.7 116.8v30.5z"/>
<path d="M184.1 147.3h2.6z"/>
<path d="M186.7 53.4h17.7z"/>
<path d="M204.4 53.4v45.7z"/>
<path d="M153.6 99.1h50.8z"/>
<path d="M166.3 50.8h5.1z"/>
<path d="M166.3 50.8v10.2z"/>
<path d="M166.3 61h35.6z"/>
<path d="M201.9 61v35.5z"/>
<path d="M153.6 96.5h48.3z"/>
<path d="M153.6 94h45.8z"/>
<path d="M199.4 63.5v30.5z"/>
<path d="M168.9 63.5h30.5z"/>
<path d="M168.9 53.4v10.1z"/>
<path d="M168.9 53.4h2.5z"/>
<path d="M161.3 55.9h10.1z"/>
<path d="M161.3 55.9v10.2z"/>
<path d="M161.3 66.1v15.2z"/>
<path d="M153.6 81.3h7.7z"/>
<path d="M115.6 76.2h40.6z"/>
<path d="M156.2 76.2v7.6z"/>
<path d="M153.6 83.8h2.6z"/>
<path d="M105.4 73.7h53.3z"/>
<path d="M158.7 73.7v17.7z"/>
<path d="M153.6 91.4h5.1z"/>
<path d="M153.6 109.2h50.8z"/>
<path d="M204.4 109.2v50.8z"/>
<path d="M184.1 160h20.3z"/>
<path d="M161.3 147.3h7.6z"/>
<path d="M161.3 106.7v40.6z"/>
<path d="M153.6 106.7h7.7z"/>
<path d="M163.8 157.5h5.1z"/>
<path d="M163.8 104.1v53.4z"/>
<path d="M153.6 104.1h10.2z"/>
<path d="M123.2 68.6h43.1z"/>
<path d="M166.3 68.6v45.7z"/>
<path d="M153.6 114.3h12.7z"/>
<path d="M181.6 111.8h2.5z"/>
<path d="M153.6 111.8h20.4z"/>
<circle cx="92.7" cy="73.7" r=".51"/>
<circle cx="82.5" cy="73.7" r=".51"/>
<circle cx="82.5" cy="76.2" r=".51"/>
<circle cx="92.7" cy="76.2" r=".51"/>
<circle cx="191.7" cy="119.4" r=".51"/>
<circle cx="156.2" cy="127" r=".51"/>
<circle cx="102.9" cy="119.4" r=".51"/>
<circle cx="113" cy="119.4" r=".51"/>
<circle cx="191.7" cy="154.9" r=".51"/>
<circle cx="176.5" cy="139.7" r=".51"/>
<circle cx="102.9" cy="109.2" r=".51"/>
<circle cx="174" cy="88.9" r=".51"/>
<circle cx="181.6" cy="86.4" r=".51"/>
</g>
<g font-size="4.1" fill="#008000">
<text x="45.1" y="36.3">1</text>
<text x="71.7" y="36.3">2</text>
<text x="98.4" y="36.3">3</text>
<text x="125.1" y="36.3">4</text>
<text x="151.7" y="36.3">5</text>
<text x="178.4" y="36.3">6</text>
<text x="205" y="36.3">7</text>
<text x="231.7" y="36.3">8</text>
<text x="29.8" y="52.3">A</text>
<text x="246.9" y="52.3">A</text>
<text x="29.8" y="80.4">B</text>
<text x="246.9" y="80.4">B</text>
<text x="29.8" y="108.6">C</text>
<text x="246.9" y="108.6">C</text>
<text x="29.8" y="136.8">D</text>
<text x="246.9" y="136.8">D</text>
<text x="29.8" y="165">E</text>
<text x="246.9" y="165">E</text>
</g>
<text font-size="4" fill="#800000" x="62.2" y="78.8" transform="rotate(-90 62.2 78.8)">USB</text>
<g font-size="4">
<text x="4.3" y="210.6">2008/09/17</text>
<text x="23" y="210.6">13:28:33 C:\Tools\EAGLE-5.2.0\projects\3DP-Vert\3DP-Vert2.sch (Sheet: 1/1)</text>
</g>
<g font-size="2.8" fill="#808080">
<text x="189.2" y="48.3" transform="rotate(-90 189.2 48.3)">VCC</text>
<text x="79.5" y="57.7">GND</text>
<text x="69.9" y="61" transform="rotate(-90 69.9 61)">VCC</text>
<text x="178.8" y="61">ISP</text>
<text x="189.2" y="61">GND</text>
<text x="61.7" y="67.3">X1</text>
<text x="80.9" y="68.7" transform="rotate(-90 80.9 68.7)">3V6</text>
<text x="86.2" y="67.5" transform="rotate(-90 86.2 67.5)">D2</text>
<text x="114.3" y="71.9">2k2</text>
<text x="114.3" y="67.1">R5</text>
<text x="96.5" y="77">68</text>
<text x="96.5" y="72.2">R3</text>
<text x="106.7" y="74.7">R4</text>
<text x="118.1" y="78">IC1</text>
<text x="171" y="72.9">GND</text>
<text x="178.6" y="72.9">GND</text>
<text x="106.7" y="79.5">68</text>
<text x="168.8" y="78.9">15p</text>
<text x="169.8" y="83.7">C3</text>
<text x="176.4" y="78.9">15p</text>
<text x="177.4" y="83.7">C4</text>
<text x="80.6" y="85.6" transform="rotate(-90 80.6 85.6)">D1</text>
<text x="86" y="85.6" transform="rotate(-90 86 85.6)">3v6</text>
<text x="91.2" y="87.6" transform="rotate(-90 91.2 87.6)">R2</text>
<text x="96" y="87.6" transform="rotate(-90 96 87.6)">1M</text>
<text x="189.2" y="87.9">Q1</text>
<text x="69.1" y="93.2" transform="rotate(-90 69.1 93.2)">SJ1</text>
<text x="69.9" y="94">GND</text>
<text x="80" y="94">GND</text>
<text x="90.2" y="94">GND</text>
<text x="189.2" y="91.4">12MHZ</text>
<text x="62.2" y="101.6">GND</text>
<text x="87.6" y="106.7" transform="rotate(-90 87.6 106.7)">VCC</text>
<text x="100.3" y="106.7" transform="rotate(-90 100.3 106.7)">VCC</text>
<text x="91.2" y="113.7">C1</text>
<text x="103.9" y="113.7">C2</text>
<text x="185.4" y="110.3">R1</text>
<text x="196.8" y="109.2">VCC</text>
<text x="91.2" y="118.5">4u7</text>
<text x="103.9" y="118.5">100n</text>
<text x="174.5" y="115.3">LED1</text>
<text x="87.6" y="124.5">GND</text>
<text x="100.3" y="124.5">GND</text>
<text x="197.8" y="123.8">C6</text>
<text x="118.1" y="127">TINY461</text>
<text x="147.1" y="131.4">C5</text>
<text x="197.8" y="128.6">2n2</text>
<text x="147.1" y="136.3">2n2</text>
<text x="174" y="134.6" transform="rotate(-90 174 134.6)">VCC</text>
<text x="194.3" y="134.6">GND</text>
<text x="143.5" y="142.2">GND</text>
<text x="154.7" y="138.4" transform="rotate(-90 154.7 138.4)">R6</text>
<text x="159.5" y="138.4" transform="rotate(-90 159.5 138.4)">2k2</text>
<text x="177.3" y="141">X2</text>
<text x="190.2" y="138.4" transform="rotate(-90 190.2 138.4)">R7</text>
<text x="195" y="138.4" transform="rotate(-90 195 138.4)">2k2</text>
<text x="196.8" y="157.5" transform="rotate(-90 196.8 157.5)">GND</text>
<text x="161.3" y="162.5">SJ2</text>
<text x="155.4" y="168.1" transform="rotate(-90 155.4 168.1)">GND</text>
</g>
<g font-size="2.4" fill="#808080">
<text x="173" y="50.5">1</text>
<text x="173" y="53">3</text>
<text x="183.9" y="50.5">2</text>
<text x="183.9" y="53">4</text>
<text x="173" y="55.5">5</text>
<text x="183.9" y="55.5">6</text>
<text x="65.1" y="70.8">1</text>
<text x="65.1" y="73.3">2</text>
<text x="65.1" y="75.9">3</text>
<text x="65.1" y="78.4">4</text>
<text x="128.7" y="82.1">(ADC10/RESET)PB7</text>
<text x="151.5" y="80.9">10</text>
<text x="151.5" y="83.5">9</text>
<text x="64.4" y="88.6" transform="rotate(-90 64.4 88.6)">1</text>
<text x="129.3" y="84.6">(ADC9/INT0/T0)PB6</text>
<text x="130.7" y="87.1">(ADC8/XTAL2)PB5</text>
<text x="130.7" y="89.7">(ADC7/XTAL1)PB4</text>
<text x="151.5" y="86">8</text>
<text x="151.5" y="88.6">7</text>
<text x="64.4" y="95.5" transform="rotate(-90 64.4 95.5)">2</text>
<text x="127.8" y="94.8">(SCK/SCL/OC1B)PB2</text>
<text x="137.5" y="92.2">(OC1B)PB3</text>
<text x="151.5" y="91.1">4</text>
<text x="151.5" y="93.6">3</text>
<text x="123.8" y="99.8">(MOSI/DI/SDA/OC1A)PB0</text>
<text x="127.7" y="97.3">(MISO/DO/OC1A)PB1</text>
<text x="151.5" y="96.2">2</text>
<text x="151.5" y="98.7">1</text>
<text x="132.5" y="104.9">(ADC6/AIN1)PA7</text>
<text x="132.5" y="107.4">(ADC5/AIN0)PA6</text>
<text x="151.5" y="103.8">11</text>
<text x="151.5" y="106.3">12</text>
<text x="115.4" y="113.9">15</text>
<text x="116.6" y="108.9">5</text>
<text x="120.4" y="110">VCC</text>
<text x="137.8" y="110">(ADC4)PA5</text>
<text x="137.8" y="112.5">(ADC3)PA4</text>
<text x="151.5" y="108.9">13</text>
<text x="151.5" y="111.4">14</text>
<text x="151.5" y="113.9">17</text>
<text x="116.6" y="119">6</text>
<text x="120.4" y="115.1">AVCC</text>
<text x="137.8" y="115.1">(AREF)PA3</text>
<text x="137.8" y="117.6">(ADC2)PA2</text>
<text x="151.5" y="116.5">18</text>
<text x="151.5" y="119">19</text>
<text x="115.4" y="121.6">16</text>
<text x="120.4" y="120.1">GND</text>
<text x="120.4" y="122.7">GND</text>
<text x="137.8" y="120.1">(ADC1)PA1</text>
<text x="137.8" y="122.7">(ADC0)PA0</text>
<text x="151.5" y="121.6">20</text>
<text x="168.8" y="141.9">G1</text>
<text x="169.3" y="147">10</text>
<text x="169.4" y="149.5">11</text>
<text x="170.4" y="144.4">9</text>
<text x="181.4" y="144.4">1</text>
<text x="181.4" y="147">2</text>
<text x="181.4" y="149.5">3</text>
<text x="169.3" y="152">12</text>
<text x="169.3" y="154.6">13</text>
<text x="181.4" y="152">4</text>
<text x="181.4" y="154.6">5</text>
<text x="169.3" y="157.1">14</text>
<text x="169.3" y="159.6">15</text>
<text x="181.4" y="157.1">6</text>
<text x="181.4" y="159.6">7</text>
<text x="159.7" y="164.7">1</text>
<text x="166.7" y="164.7">2 G2</text>
<text x="181.4" y="162.2">8</text>
</g>
</svg>
